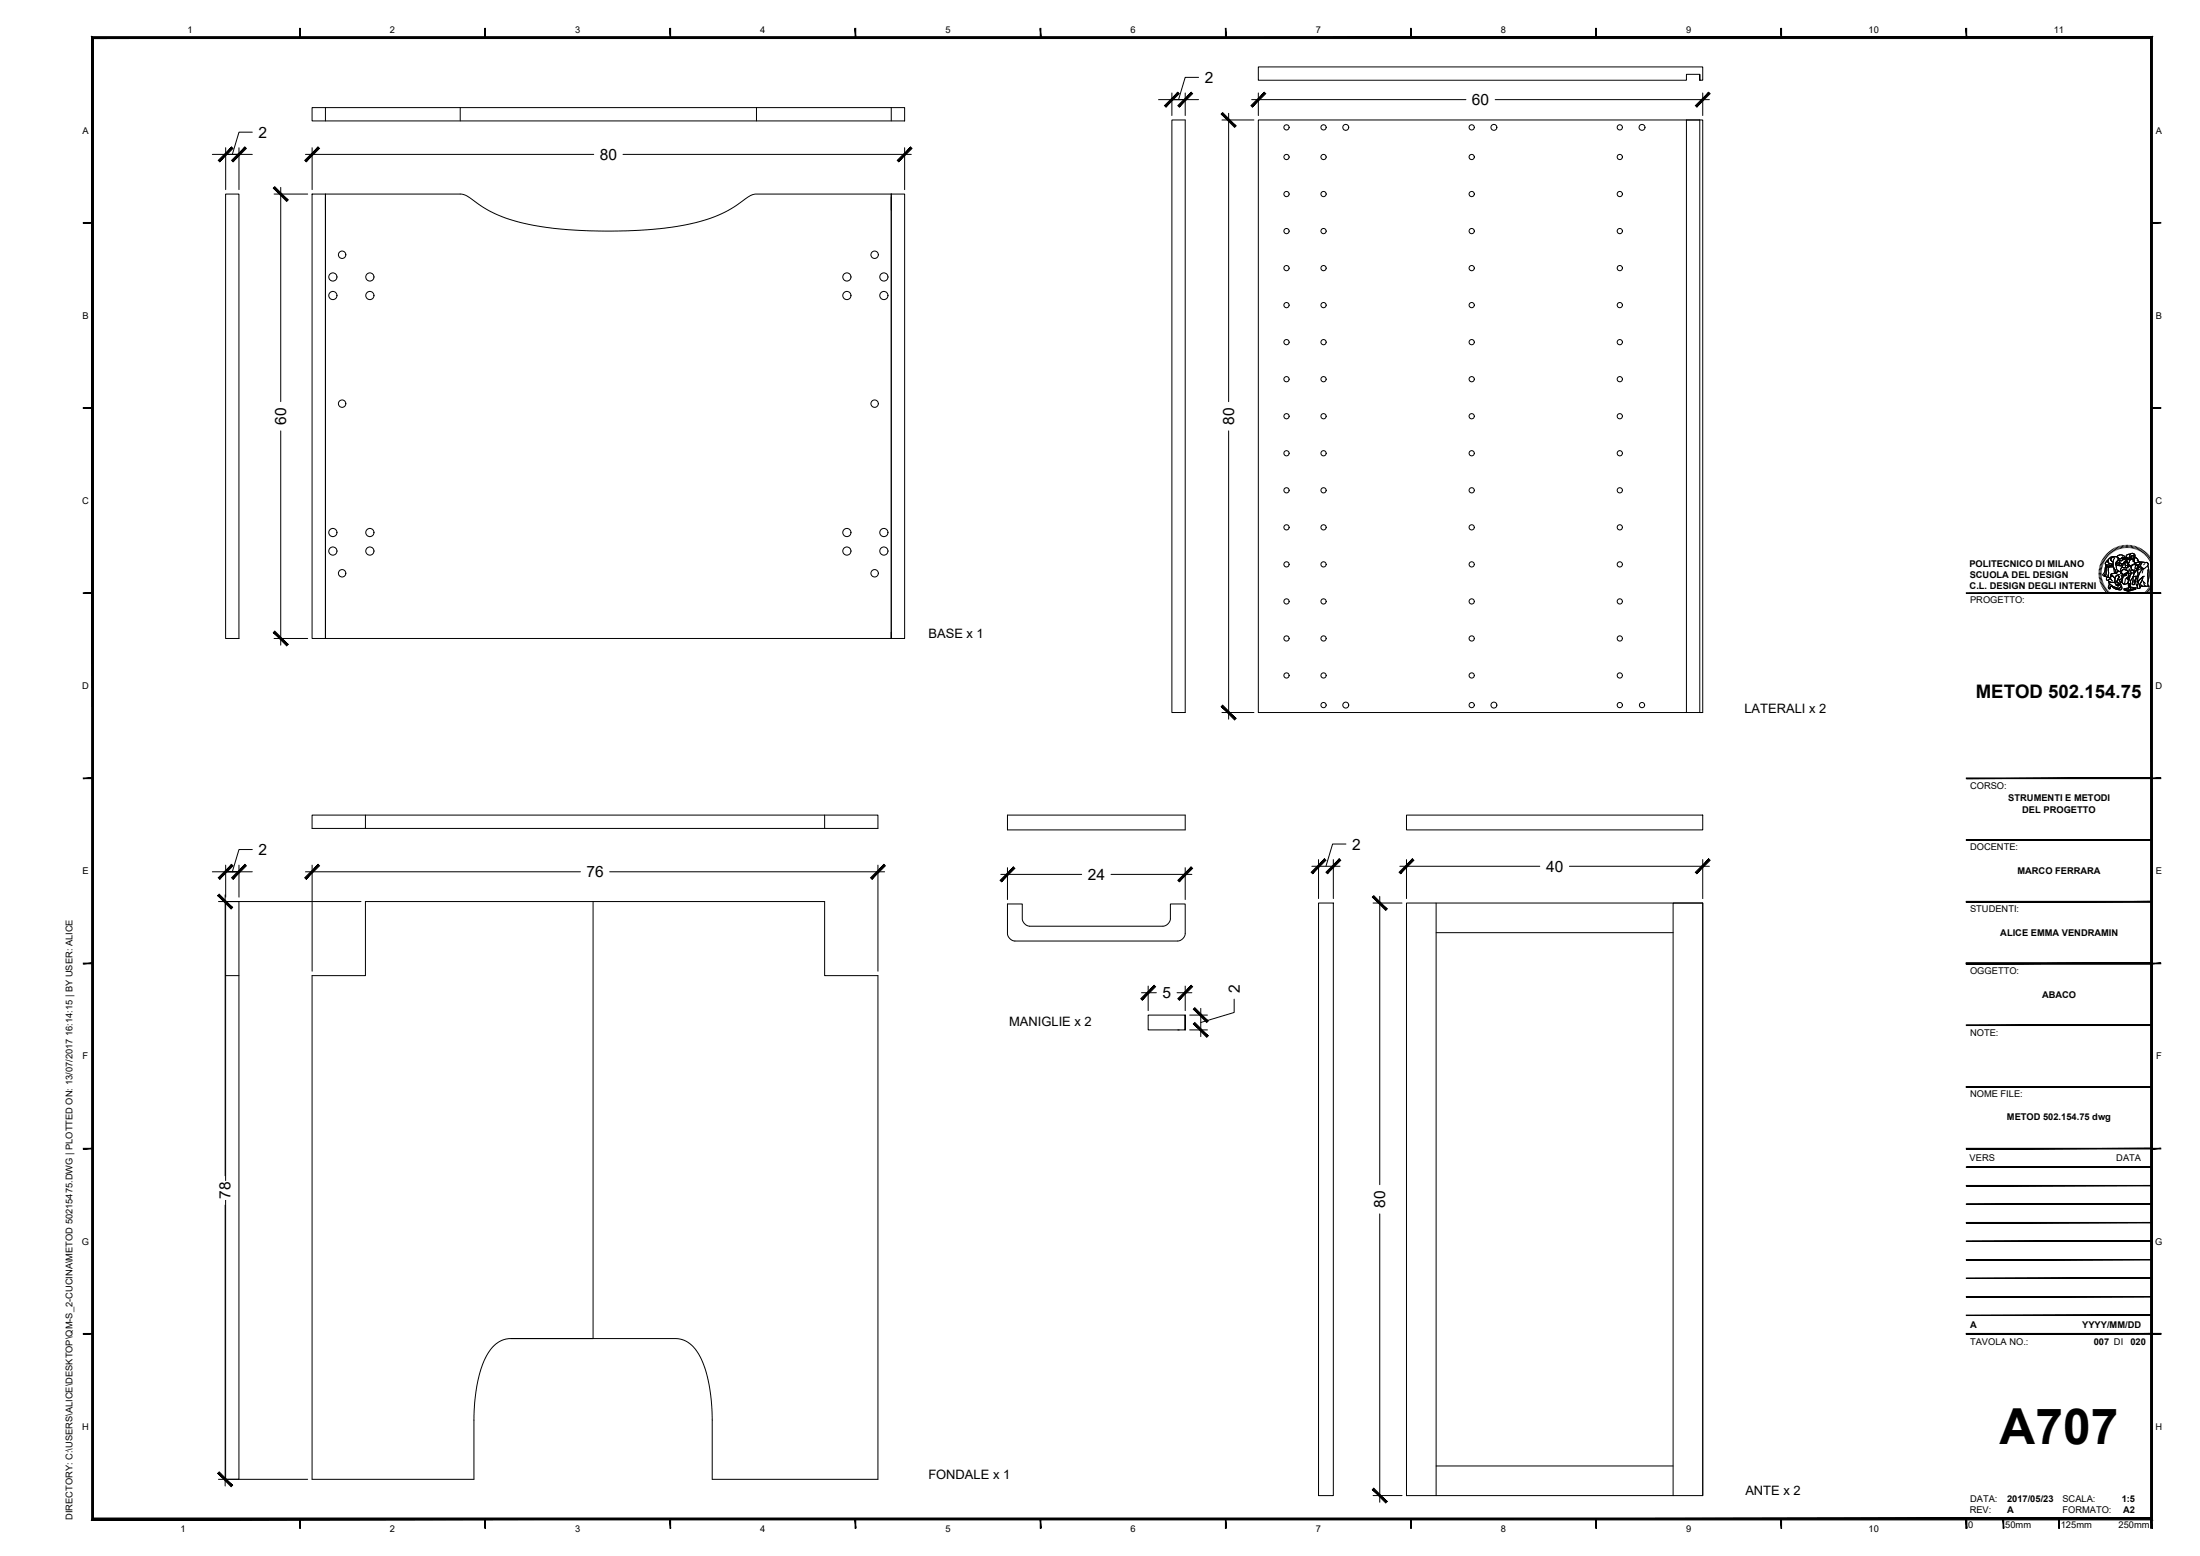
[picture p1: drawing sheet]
<svg xmlns="http://www.w3.org/2000/svg" width="594mm" height="420mm" viewBox="0 0 594 420" stroke-linecap="round" stroke-linejoin="round" font-family="sans-serif">
<!-- layer: A-FURN -->
<g fill="none" stroke="#000" stroke-width=".27">
<path d="M84.3 29.1h160v3.6h-160zM87.9 29.1v3.6M124.3 29.1v3.6M204.3 29.1v3.6M240.7 29.1v3.6M316.4 32.4h3.6v160h-3.6zM339.8 32.4h120v160h-120zM459 20.1v1.6h.8v-3.6h-120v3.6h115.6v-1.6h3.6v1.6M60.9 52.4h3.6v120h-3.6zM84.3 52.4h3.6v120h-3.6zM240.7 52.4h-36.4a9.9 9.9 0 0 0-5 2.7 42.2 42.2 0 0 1-19.4 6.4l-9.5 .8-9.3 .1-9.6-.5-7-1a36.7 36.7 0 0 1-18.4-8l-1.6-.5h-36.6v120h152.8v-1.7M240.7 52.4h3.6v120h-3.6z"/>
<path d="M240.7 52.4v120M455.4 192.4v-160h3.6v160h.8M84.3 220.1h152.8v3.6h-152.8zM98.7 220.1v3.6M222.7 220.1v3.6M272.1 220.1h47.9v4h-47.9zM379.8 220.1h80v4h-80zM60.9 243.4h3.6v156.1h-3.6zM98.7 243.4h124v20h14.4v136.1h-44.8l-.1-19.7a29.6 29.6 0 0 0-4.4-15.5 6.7 6.7 0 0 0-5.5-2.9l-44.5 .1a7.2 7.2 0 0 0-6.3 4.4 38.9 38.9 0 0 0-3.5 17.5v16.1h-43.7v-136.1h14.4zM160.2 243.4v118h-22.2M272.1 244.1h4v4.5l.8 1.1 1.1 .4h36.2l1.1-.5 .7-1.1v-4.4h4v8.3l-.7 1.2-1.2 .5h-44.2l-1.2-.6-.6-1.1zM356.1 243.8h4v160.1h-4z"/>
<path d="M379.8 243.8h80v160.1h-80zM387.8 243.8v160.1M387.8 251.8h64M60.9 263.4h3.6M310 274.1h10v4v-4v4h-10zM318 278.1h.4M387.8 395.9h64M451.8 403.9v-160.1h8v160.1"/>
<circle cx="347.4" cy="34.4" r=".7"/>
<circle cx="357.4" cy="34.4" r=".7"/>
<circle cx="363.4" cy="34.4" r=".8"/>
<circle cx="397.4" cy="34.4" r=".7"/>
<circle cx="403.4" cy="34.4" r=".8"/>
<circle cx="437.4" cy="34.4" r=".7"/>
<circle cx="443.4" cy="34.4" r=".8"/>
<circle cx="347.4" cy="52.4" r=".7"/>
<circle cx="347.4" cy="42.4" r=".7"/>
<circle cx="357.4" cy="52.4" r=".7"/>
<circle cx="357.4" cy="42.4" r=".7"/>
<circle cx="397.4" cy="52.4" r=".7"/>
<circle cx="397.4" cy="42.4" r=".7"/>
<circle cx="437.4" cy="52.4" r=".7"/>
<circle cx="437.4" cy="42.4" r=".7"/>
<circle cx="89.9" cy="74.8" r="1.11"/>
<circle cx="89.9" cy="79.8" r="1.11"/>
<circle cx="92.4" cy="68.8" r="1"/>
<circle cx="99.9" cy="79.8" r="1.11"/>
<circle cx="99.9" cy="74.8" r="1.11"/>
<circle cx="228.7" cy="79.8" r="1.11"/>
<circle cx="228.7" cy="74.8" r="1.11"/>
<circle cx="236.2" cy="68.8" r="1"/>
<circle cx="238.7" cy="79.8" r="1.11"/>
<circle cx="238.7" cy="74.8" r="1.11"/>
<circle cx="347.4" cy="72.4" r=".7"/>
<circle cx="347.4" cy="62.4" r=".7"/>
<circle cx="357.4" cy="72.4" r=".7"/>
<circle cx="357.4" cy="62.4" r=".7"/>
<circle cx="397.4" cy="72.4" r=".7"/>
<circle cx="397.4" cy="62.4" r=".7"/>
<circle cx="437.4" cy="62.4" r=".7"/>
<circle cx="437.4" cy="72.4" r=".7"/>
<circle cx="347.4" cy="92.4" r=".7"/>
<circle cx="347.4" cy="82.4" r=".7"/>
<circle cx="357.4" cy="82.4" r=".7"/>
<circle cx="357.4" cy="92.4" r=".7"/>
<circle cx="397.4" cy="92.4" r=".7"/>
<circle cx="397.4" cy="82.4" r=".7"/>
<circle cx="437.4" cy="82.4" r=".7"/>
<circle cx="437.4" cy="92.4" r=".7"/>
<circle cx="92.4" cy="109" r="1"/>
<circle cx="236.2" cy="109" r="1"/>
<circle cx="347.4" cy="112.4" r=".7"/>
<circle cx="347.4" cy="102.4" r=".7"/>
<circle cx="357.4" cy="112.4" r=".7"/>
<circle cx="357.4" cy="102.4" r=".7"/>
<circle cx="397.4" cy="102.4" r=".7"/>
<circle cx="397.4" cy="112.4" r=".7"/>
<circle cx="437.4" cy="112.4" r=".7"/>
<circle cx="437.4" cy="102.4" r=".7"/>
<circle cx="347.4" cy="122.4" r=".7"/>
<circle cx="347.4" cy="132.4" r=".7"/>
<circle cx="357.4" cy="132.4" r=".7"/>
<circle cx="357.4" cy="122.4" r=".7"/>
<circle cx="397.4" cy="132.4" r=".7"/>
<circle cx="397.4" cy="122.4" r=".7"/>
<circle cx="437.4" cy="132.4" r=".7"/>
<circle cx="437.4" cy="122.4" r=".7"/>
<circle cx="89.9" cy="143.8" r="1.11"/>
<circle cx="89.9" cy="148.8" r="1.11"/>
<circle cx="92.4" cy="154.8" r="1"/>
<circle cx="99.9" cy="148.8" r="1.11"/>
<circle cx="99.9" cy="143.8" r="1.11"/>
<circle cx="228.7" cy="143.8" r="1.11"/>
<circle cx="228.7" cy="148.8" r="1.11"/>
<circle cx="236.2" cy="154.8" r="1"/>
<circle cx="238.7" cy="143.8" r="1.11"/>
<circle cx="238.7" cy="148.8" r="1.11"/>
<circle cx="347.4" cy="142.4" r=".7"/>
<circle cx="347.4" cy="152.4" r=".7"/>
<circle cx="357.4" cy="152.4" r=".7"/>
<circle cx="357.4" cy="142.4" r=".7"/>
<circle cx="397.4" cy="152.4" r=".7"/>
<circle cx="397.4" cy="142.4" r=".7"/>
<circle cx="437.4" cy="152.4" r=".7"/>
<circle cx="437.4" cy="142.4" r=".7"/>
<circle cx="347.4" cy="162.4" r=".7"/>
<circle cx="347.4" cy="172.4" r=".7"/>
<circle cx="357.4" cy="162.4" r=".7"/>
<circle cx="357.4" cy="172.4" r=".7"/>
<circle cx="397.4" cy="172.4" r=".7"/>
<circle cx="397.4" cy="162.4" r=".7"/>
<circle cx="437.4" cy="162.4" r=".7"/>
<circle cx="437.4" cy="172.4" r=".7"/>
<circle cx="347.4" cy="182.4" r=".7"/>
<circle cx="357.4" cy="190.4" r=".7"/>
<circle cx="357.4" cy="182.4" r=".7"/>
<circle cx="363.4" cy="190.4" r=".8"/>
<circle cx="397.4" cy="190.4" r=".7"/>
<circle cx="397.4" cy="182.4" r=".7"/>
<circle cx="403.4" cy="190.4" r=".8"/>
<circle cx="437.4" cy="182.4" r=".7"/>
<circle cx="437.4" cy="190.4" r=".7"/>
<circle cx="443.4" cy="190.4" r=".7"/>
</g>
<!-- layer: G-ANNO-LOGO -->
<g fill="none" stroke="#000" stroke-width=".27">
<path d="M566.8 154.8h.6M566.8 154.5h.6M566.8 154.1l.7 .1M566.8 153.8l.7 .1M566.9 153.4l.7 .1M567 153.1l.6 .1M567.1 152.7l.6 .2M567.2 152.4l.6 .2M567.3 152l.6 .3M567.4 151.7l.6 .3M567.4 155.2h-.6M567.5 155.5h-.7"/>
<path d="M567.5 155.8l-.7 .1M567.5 156.1l-.6 .2M567.6 151.4l.6 .3M567.6 156.5l-.6 .1M567.7 156.8l-.7 .2M567.7 151.1l.6 .3M567.8 157.1l-.7 .2M567.9 157.4l-.6 .2M567.9 150.8l.6 .3M568 157.7l-.6 .3M568.1 150.5l.6 .4M568.2 158l-.6 .3"/>
<path d="M568.3 158.3l-.6 .3M568.3 150.2l.6 .4M568.5 158.6l-.6 .3M568.6 149.9l.5 .5M568.6 152.5l1.4 .3 .6-.4 .1 .6h-1.8l-.2-.2zM568.7 152.5v.4M568.7 158.8l-.6 .4M568.8 149.6l.5 .5M568.8 153l-.2 .5-.2 1.3-.3 .7 .4 .2M568.9 159.1l-.6 .4M569 151.4l.3-.2-.1 .5 .2 .4 1.1 .3-.5 .4-.5-.3-.7 .1-.3-.5zM569.1 149.4l.4 .5"/>
<path d="M569.1 159.3l-.6 .5M569.1 153l.4 .1-.2 .4v2.3l-.3 .1-.5-.3 .2-.6 .1-1.4zM569.1 153l-.3 .5-.1 1.5-.2 .7 .7 .2M569.3 151.2l-.8 .8 .2 .5 1.3 .3 .6-.4M569.3 159.6l-.5 .4M569.3 149.1l.5 .6M569.3 156.6l.1 .3 .5 .3 1.2-.1M569.4 151l.6-.6 1.3-.1-.9 .2-.4 .5 .1 .4 .5 .3-.1 .7-1.1-.4-.2-.3zM569.5 157v.5l.7 .7 2 .8M569.5 157l.6 .3 1-.2 .1 .5 .3 .3v.2l.2-.2 .3 .4-.2-.6 .3 .5-.1-.5 .4 .1-.8-.6 .3-.8 .4 .2 .5 1.6-.4 .6h-.7l-1.6-.8-.6-.5zM569.5 159.8l-.5 .5M569.5 153.1l1.2-.1 .6 1.2-.1 .5-1.2 .4 .2 .5-.4 .5-.4-.2-.1-.4v-2z"/>
<path d="M569.5 153.1l-.2 .5v2.2M569.6 148.9l.4 .5M569.6 157.6l.8 .7 1.4 .5 .7-.1 .3-.5 .2 .8-.4 .3-1.1-.2-1.4-.8-.4 .3 .1 .4h-.3l-.2-.5zM569.6 157.6l-.3 .9 .2 .5 .4-.2-.2-.2 .4-.3 1.3 .8 1.2 .2 .4-.3-.2-.8M569.8 156.1l-.8-.2-.2 .2v.5l.3 .1 .6-.3h.3l.5 .5M569.9 148.7l.4 .5M570 155.8l.4-.3 .8 .6-.1 1.1h-1.1l-.6-.3-.1-.3 .7-.2-.2-.3zM570 155.1l1.2-.4 .3 .1 .2-.4 .5-.1 .7 .3 .4 1.1-.2 .4-1 .5-.2-.2 .4-.5-.2-.4-.5-.2-.5 .8-.7-.6h-.4zM570.2 148.5l.3 .6M570.2 150.6l1.2-.3 .6 .5v.4l-.8 1.1 .5 1.6 .5 .4-.5 .1-.2 .4-.3-.2 .1-.4-.6-1.2-.1-1.3-.6-.5zM570.4 155.4l.7 .7M570.4 155.5l-.5 .4 .1 .5"/>
<path d="M570.5 148.3l.3 .6M570.7 153h-2.1l-.3 1.5-.5 .7 .3 .3M570.8 148.1l.3 .6M570.8 153.4l.2 1.4M571 150.6l-.3 .8-.1 1.1 .7 1.7-.1 .4 .3 .2 .2-.4 .5-.1-.6-.4-.4-1.6 .8-1.2-.2-.7h-1.5l-1 .6-.1 .8 .2 .2 1.1 .4M571.1 148l.3 .6M571.2 154.7l-1.2 .3v.5l.2 .1M571.3 150.3l-.8 .2-.5 .4 .1 .5 .5 .2M571.4 147.8l.3 .6M571.5 155.5l.2-.2 .6 .5-.7 1.3 .8 .7-.4-.1 .1 .5-.3-.5 .2 .6-.3-.4-.2 .2v-.2l-.4-.5v-1.2zM571.5 155.4h.3l.5 .4-.7 1.3 .8 .7-.4-.1 .1 .5-.3-.5 .2 .6-.3-.4-.2 .2v-.2l-.4-.6v-1.1zM571.5 151.7l1-.4-.1 .5-1.1 .5z"/>
<path d="M571.5 152.2l.8-.3 .3 .2-.4 .2 .2 .4-.7-.1zM571.6 152.2l.1 .4 .7 .1M571.7 150.4l.7-.6 1 .2 .3 .4-.1 .3-.5-.3-.4 .4-.7-.1M571.8 147.7l.2 .6M571.8 150.1l.5-.3h.6l.6 .3 .3 .4-.3 .2-.4-.3v.2l-.7 .3-.7-.5zM572 150.7l.7 .2 .5-.5 .3 .2-.2 .6-.4 .2-.5-.2-.5 .2zM572.1 147.6l.2 .6M572.2 154.3l.6 .2 .4 .7 .1 .7-.4 .3M572.3 156.6l.5 1.6-.3 .6h-.7M572.3 152.2h.8l-.2 .1v.4l-.3 .1-.4-.2zM572.3 151.9l.3 .2M572.4 151.6v.2l-1.1 .5"/>
<path d="M572.4 155.1l-.8 .2M572.4 147.5l.2 .6M572.5 151.3l-.4 .5M572.6 154.8l.7 .5M572.7 152.1l-.4 .1-.1 .4 .6 .2 .1-.5 .2-.1-.6 .1M572.7 155.3l.3 .5-.1 .4-.6 .4-.4-.2M572.8 154.5v-.3l.6-.4 1 .2 .2 .7h-.3l-1.1 .4 .6 .4 .4-.2 .2-.5 .3-.2-.3-.5-1.1-.3-.5 .7-.2-.1 .2-1.1 .3-.2 .2 .2h1.1l.5-.4v-.3l.6 .2 .1 1-.3 .4 .2 .7-.3 .5-.4 .1-.2 .6h-.4l.3 .3 .3-.1-.1 .4 .2-.2-.2 1.1-1.1 .2-.8-.7 .3-.6 .2-1.1M572.8 147.4l.1 .6M572.8 154.2l.6-.4h.6l.4 .3 .3 .5-1.6 .6zM572.8 157.1l.8 .7M573 151.2v.1M573.1 150.8l.2 .1"/>
<path d="M573.1 153.1l-.4 .5-.1 .8M573.1 156.5v.9M573.1 147.3l.1 .7M573.1 150.9h.1M573.2 155.1l1.2-.3-.2 .5-.4 .2zM573.2 155.9l-.3 1-.4 .4M573.5 151l.4-.2 .4 .2v-.2l.2 .4-.4 .1zM573.5 151.9l.2-.2h.7l.5 .8v.4h-.4l.1-.8-.6-.4-.3 .3 .2 1.3h-.6l-.3-.3zM573.5 147.3l.1 .6M573.5 150.7l-.2 .5-.4 .2-.5-.2-.5 .2M573.6 159l2-.4 1.1 .2-2 .6zM573.6 159l1.1 .4v.3l-1.1-.4z"/>
<path d="M573.8 151.8l.4-.1 .4 .4v.9l-.2 .3h-.5zM573.8 147.2l.1 .7M573.9 150.8l.2-.3h.3l.4 .4-.3 .3M573.9 155.3h.1M573.9 156.2l-.3 1.6 1-.2M573.9 150.6l.5-.1 .4 .5-.3 .2-.2-.4h-.4zM574 154.9l.1 .1M574 155.2l.1 .1M574.1 155h-.1M574.1 152h.1M574.2 152l-.2 .1M574.2 147.2v.7"/>
<path d="M574.3 151l-.3-.2-.5 .2 .6 .3 .4-.1-.2-.4v.2M574.3 156l.3 .1 .2-.6 .4-.1-.4 1.3v-.4l-.3 .1zM574.3 153.3v.7M574.4 154.8l-.2 .5-.4 .2-.4-.3M574.4 151.8l.2 .3-.1 .1M574.5 152l-.3-.3-.4 .2 .2 1-.2 .4h-.4l-.3-.3 .3-1.1 .3-.2 .5-.1 .4 .3 .3 1-.2 .1-.2-.3M574.5 147.2v.7M574.6 152.3l-.2 .1M574.6 152.1l.1 .6-.8-.1M574.6 153l-.2 .3h-.5M574.7 159.4l2-.6v.3l-2 .6zM574.7 159.4v.3"/>
<path d="M574.7 151l.2-.1 .1 .5-.2 .8M574.8 155.6h.1M574.8 156.2l-.1 .5 .2-.2M574.8 150.6l.1 .4M574.9 152.6l-.2-.5 .3-.4v-.6l-.3-.1v-.2l-.5-.4-.1-.2 .4-.5 .6-.1 .2 .1-.3 .7 .1 .8h.2v-.5l.3 .3 .5-.1-.1 .6 .2-.1 .4 .7-1.1 .7M574.9 147.2v.7M575 155.9l-.2 .3v-.3M575 153.6l-.2 1.4M575 152.8l.4 .2M575 157.7l.2-.1 .2 1-.3-.5-.4 .7zM575.1 154.8l-.4 .3v.5M575.2 155.4l-.4 .2-.2 .5h-.4l.3 .3 .3-.1"/>
<path d="M575.2 153.7l-.4 .8M575.3 147.2l-.1 .7M575.3 149.7l.7-.3 .5 .5v.8l-.4 .9v-.7l.3-.4-.3-.6-.6 .2-.2 1.1h-.2l-.1-.8zM575.3 149.7l.6-.3 .5 .2 .1 .3v.8l-.4 .9v-.7l.3-.5-.3-.5-.6 .2-.2 1.1h-.2l-.1-.8zM575.3 149.7l-.9 .1-.2 .6M575.4 150.7l.2 .3 .5-.1M575.5 152.8l1-.4 .9 .2 .2 .4-.2 .5-.7 .7-.5 .1-.7-.8zM575.5 150.4l.3 .1M575.5 150.1l.6-.2 .3 .6-.3 .4h-.6l-.2-.2zM575.5 154.8l.9-.2-.4 1.3-.7 .9v.8l-.3 .1-.2 .5-.2-1zM575.5 154.8l-.9 2.5 .2 .9 .4-.6 .2 1.4-.3-.9-.4 1 .1-.9M575.6 150.9h.1"/>
<path d="M575.6 153.8l-.3 .5 .2 .5 .9-.2 .5-.6M575.6 147.3l-.1 .7M575.6 150.5h.1M575.7 150.8h.1M576 147.4l-.2 .6M576 150.6l.2 .1M576 155.7l.8-.1-.1 .7-.4 .7 .2 .7-.3 .2-.5-.2zM576 150.6v.1M576.2 151.4l.4 .7M576.3 153.9h.1M576.3 147.4l-.2 .7M576.3 152.3l1-.5 .9-.1-.7 1z"/>
<path d="M576.4 154.6l-.5 1.3-.6 .9-.1 .9M576.5 153.8l-.3 .1M576.5 150.4l.6 .5 .6 .8-1.1 .4-.2-.2-.2-.5zM576.5 150.4l.6 .4 .3 .6M576.5 154.1l-.1 .1M576.7 147.5l-.2 .7M576.7 158.8v.3l-2 .6-1.1-.4v-.3l1.1 .4 2-.6a5.9 5.9 0 0 0-3.1 .2M576.8 155.7l-.5 1.3 .2 .7-.3 .2-.5-.2 .3-1.9M577 153.8h.3l-.1 1.8-1.2 .1 .4-1.1zM577 147.7l-.2 .6M577.1 153.5l-.1 .4M577.1 152.5l.3 .1 .2 .3"/>
<path d="M577.1 151.3l.5 .4M577.2 155.6l-1.2 .1M577.2 157l-.1 .2 .3 .2M577.3 147.8l-.2 .6M577.3 153.8v1.6l-.6 1.5 .2 1 .3 .3M577.5 156.7l1.1-1-.1 .9-.7 1.3 .2 .7-.3 .3-.6-.2zM577.5 152.7l.4-.6 .4-.4 1.4 .2 .4 .4-.3 .6-1 .7-.6-.1-.6-.6M577.6 152.9l-1 1.3h-.4l-.6-.4-.1-.8 .5-.4 .6-.1 .2 .2-.3 .4 .1 .5 .6-.4-.1-.7-1.1-.1-.5 .4v.5M577.6 154.5v.5M577.7 147.9l-.3 .6M578 148.1l-.3 .6M578 153.7l-.8 .1"/>
<path d="M578.1 157.9l.6 .4M578.3 148.3l-.4 .5M578.3 151.7l-1 .1-1 .5M578.5 156.7l.8 .9M578.5 151.9l1.1-.1 .5 .4-.1 .6 .3 1.3v1.7l-.3 1.7 .2 .8-2.4-.1 .8-2.5-1.5 1.4 .7-2.4 .7-1.1h.5l-.6-.3-.3-.4v-.5zM578.5 153.7l-.9 1.5-.5 1.9 1.5-1.4 .5-.1M578.6 151.8l-.5 .6-.1 .5 .3 .4 .7 .2M578.6 148.4l-.4 .6M578.6 155.7l-.2 .9-.6 1.3 .2 .7-.4 .3-.5-.2 .4-2M578.7 153.7l-.2 1M578.9 157.1l.1 .8 .5 .4M578.9 148.6l-.4 .6"/>
<path d="M579.1 152.2l-.2 .3M579.2 148.9l-.5 .5M579.2 159.9l.5 .5M579.4 159.7l.5 .5M579.4 149.1l-.4 .5M579.7 159.5l.5 .4M579.7 149.3l-.5 .5M579.9 159.2l.5 .4M579.9 153.9l.1 3.3M580 149.6l-.5 .5M580 152.7l.3 2-.3 2.6 .2 1-2.4-.1M580.1 159l.5 .4"/>
<path d="M580.2 149.8l-.5 .5M580.2 158.7l.6 .4M580.4 158.4l.6 .4M580.4 150.1l-.5 .4M580.6 158.1l.6 .4M580.6 150.4l-.5 .4M580.7 157.8l.6 .3M580.8 150.7l-.5 .4M580.9 157.5l.6 .3M581 157.3l.6 .2M581 151l-.6 .3M581.1 156.9l.6 .2"/>
<path d="M581.2 156.6l.6 .2M581.2 151.3l-.6 .3M581.2 156.3l.7 .1M581.3 156l.7 .1M581.3 155.7h.7M581.4 151.6l-.7 .3M581.4 155.3l.7 .1M581.4 155.1h.7M581.5 152l-.6 .2M581.6 152.3l-.6 .2M581.7 152.6l-.6 .2M581.8 153l-.6 .1"/>
<path d="M581.9 153.3l-.6 .2M582 153.7l-.7 .1M582 154l-.7 .1M582.1 154.4h-.7M582.1 154.7l-.7 .1M569.7 160l-.4 .5M570 160.3l-.5 .5M570.2 160.5l-.4 .5M570.5 160.6l-.4 .6M570.8 160.8l-.4 .6M571.1 161l-.4 .6M571.3 161.1l-.3 .6"/>
<path d="M571.6 161.3l-.2 .6M571.9 161.4l-.2 .6M572.2 161.5l-.2 .6M572.6 161.6l-.2 .6M572.9 161.7l-.2 .6M573.2 161.7l-.1 .7M573.5 161.8l-.1 .7M573.8 161.8v.7M574.2 161.8l-.1 .7M574.5 161.8v.7M574.8 161.8l.1 .7M575.1 161.8l.1 .7"/>
<path d="M575.5 161.8l.1 .6M575.8 161.7l.1 .7M576.1 161.6l.2 .7M576.4 161.5l.2 .7M576.7 161.5l.2 .6M577 161.3l.3 .7M577.3 161.2l.3 .6M577.6 161.1l.3 .6M577.9 160.9l.3 .6M578.2 160.7l.3 .6M578.4 160.6l.4 .5M578.7 160.4l.4 .5"/>
<path d="M579 160.2l.4 .5"/>
</g>
<!-- layer: G-ANNO-TTLB -->
<g fill="#fff" stroke="#fff" stroke-width=".27">
<path d="M556 160.2l30.7 4.3-5.7-4.3zM556 160.2l30.7 4.3h-30.7z"/>
<path d="M581 145.6h5.7l-5.7 14.6zM586.7 145.6l-5.7 14.6 5.7 4.3z"/>
</g>
<path d="M556 160.2h25v-14.6h5.7v18.9h-30.7z" fill="none" stroke="#fff" stroke-width=".27"/>
<g fill="#000" stroke="#000" stroke-width=".27">
<path d="M80.9 7.7l.2 2.5v-2.5zM80.9 7.7l.2 2.5h-.2z"/>
<path d="M130.9 7.7l.2 2.5v-2.5zM130.9 7.7l.2 2.5h-.2z"/>
<path d="M180.9 7.7l.2 2.5v-2.5zM180.9 7.7l.2 2.5h-.2z"/>
<path d="M230.9 7.7l.2 2.5v-2.5zM230.9 7.7l.2 2.5h-.2z"/>
<path d="M280.9 7.7l.2 2.5v-2.5zM280.9 7.7l.2 2.5h-.2z"/>
<path d="M330.9 7.7l.2 2.5v-2.5zM330.9 7.7l.2 2.5h-.2z"/>
<path d="M380.9 7.7l.2 2.5v-2.5zM380.9 7.7l.2 2.5h-.2z"/>
<path d="M430.9 7.7l.2 2.5v-2.5zM430.9 7.7l.2 2.5h-.2z"/>
<path d="M480.9 7.7l.2 2.5v-2.5zM480.9 7.7l.2 2.5h-.2z"/>
<path d="M530.9 7.7l.2 2.5v-2.5zM530.9 7.7l.2 2.5h-.2z"/>
<path d="M25.2 10.4h555.5l.5-.5zM24.8 9.9h556.4l-556 .5zM24.8 9.9l.4 400v-399.5zM24.8 9.9l.4 400-.4 .5zM25.2 409.9l-.4 .5 555.9-.5zM24.8 410.4l555.9-.5 .5 .5zM580.7 10.4v399.5l.5 .5zM580.7 10.4l.5-.5v400.5z"/>
<path d="M22.5 60.3h2.5v-.2zM22.5 60.1h2.5l-2.5 .2z"/>
<path d="M581 60.3h2.5v-.2zM581 60.1h2.5l-2.5 .2z"/>
<path d="M22.5 110.3h2.5v-.2zM22.5 110.1h2.5l-2.5 .2z"/>
<path d="M581 110.3h2.5v-.2zM581 110.1h2.5l-2.5 .2z"/>
<path d="M22.5 160.3h2.5v-.2zM22.5 160.1h2.5l-2.5 .2z"/>
<path d="M531 160.3h50v-.2zM531 160.1h50l-50 .2z"/>
<path d="M581 160.3h2.5v-.2zM581 160.1h2.5l-2.5 .2z"/>
<path d="M22.5 210.3h2.5v-.2zM22.5 210.1h2.5l-2.5 .2z"/>
<path d="M531 210.3h50v-.2zM531 210.1h50l-50 .2z"/>
<path d="M581 210.3h2.5v-.2zM581 210.1h2.5l-2.5 .2z"/>
<path d="M531 226.9h50v-.2zM531 226.7h50l-50 .2z"/>
<path d="M531 243.4v.2l50-.2zM531 243.6l50-.2v.2z"/>
<path d="M531 243.6h50v-.2zM531 243.4h50l-50 .2z"/>
<path d="M22.5 260.2h2.5v-.1zM22.5 260.1h2.5l-2.5 .1z"/>
<path d="M531 260.1v.1l50-.1zM531 260.2l50-.1v.1z"/>
<path d="M531 260.1v.1l50-.1zM531 260.2l50-.1v.1z"/>
<path d="M531 276.7v.2l50-.2zM531 276.9l50-.2v.2z"/>
<path d="M531 260.1v.1l50-.1zM531 260.2l50-.1v.1z"/>
<path d="M531 260.1v.1l50-.1zM531 260.2l50-.1v.1z"/>
<path d="M581 260.2h2.5v-.1zM581 260.1h2.5l-2.5 .1z"/>
<path d="M531 293.4v.2l50-.2zM531 293.6l50-.2v.2z"/>
<path d="M531 293.4v.2l50-.2zM531 293.6l50-.2v.2z"/>
<path d="M22.5 310.3h2.5v-.2zM22.5 310.1h2.5l-2.5 .2z"/>
<path d="M531 315.1h50zM531 315.2l50-.1z"/>
<path d="M531 310.1v.2l50-.2zM531 310.3l50-.2v.2z"/>
<path d="M581 310.3h2.5v-.2zM581 310.1h2.5l-2.5 .2z"/>
<path d="M531 335.1h50zM531 335.2l50-.1z"/>
<path d="M531 330.1h50zM531 330.2l50-.1z"/>
<path d="M531 325.1h50zM531 325.2l50-.1z"/>
<path d="M531 320.1h50zM531 320.2l50-.1z"/>
<path d="M531 355.1h50zM531 355.2l50-.1z"/>
<path d="M531 350.1h50zM531 350.2l50-.1z"/>
<path d="M531 345.1h50zM531 345.2l50-.1z"/>
<path d="M531 340.1h50zM531 340.2l50-.1z"/>
<path d="M22.5 360.2h2.5v-.1zM22.5 360.1h2.5l-2.5 .1z"/>
<path d="M531 360.1v.1l50-.1zM531 360.2l50-.1v.1z"/>
<path d="M531 360.1v.1l50-.1zM531 360.2l50-.1v.1z"/>
<path d="M581 360.2h2.5v-.1zM581 360.1h2.5l-2.5 .1z"/>
<path d="M581 360.2h2.5v-.1zM581 360.1h2.5l-2.5 .1z"/>
<path d="M581 360.2h2.5v-.1zM581 360.1h2.5l-2.5 .1z"/>
<path d="M80.9 410.2l.2 2.5v-2.5zM80.9 410.2l.2 2.5h-.2z"/>
<path d="M130.9 410.2l.2 2.5v-2.5zM130.9 410.2l.2 2.5h-.2z"/>
<path d="M180.9 410.2l.2 2.5v-2.5zM180.9 410.2l.2 2.5h-.2z"/>
<path d="M230.9 410.2l.2 2.5v-2.5zM230.9 410.2l.2 2.5h-.2z"/>
<path d="M280.9 410.2l.2 2.5v-2.5zM280.9 410.2l.2 2.5h-.2z"/>
<path d="M330.9 410.2l.2 2.5v-2.5zM330.9 410.2l.2 2.5h-.2z"/>
<path d="M380.9 410.2l.2 2.5v-2.5zM380.9 410.2l.2 2.5h-.2z"/>
<path d="M430.9 410.2l.2 2.5v-2.5zM430.9 410.2l.2 2.5h-.2z"/>
<path d="M480.9 410.2l.2 2.5v-2.5zM480.9 410.2l.2 2.5h-.2z"/>
<path d="M530.9 410.2v2.5h.2zM530.9 410.2h.2v2.5z"/>
<path d="M530.9 410.2l.2 2.5v-2.5zM530.9 410.2l.2 2.5h-.2z"/>
<path d="M540.9 410.2l.2 2.5v-2.5zM540.9 410.2l.2 2.5h-.2z"/>
<path d="M555.9 410.2l.2 2.5v-2.5zM555.9 410.2l.2 2.5h-.2z"/>
<path d="M580.7 410.2l.5 2.5v-2.5zM580.7 410.2l.5 2.5h-.5z"/>
</g>
<!-- layer: G-ANNO-DIM -->
<g fill="none" stroke="#000" stroke-width=".27">
<path d="M60.9 39.9v11.3M64.5 39.9v11.3M68.1 35.7h-3.6l-1.8 6M84.3 39.9v11.3M244.3 39.9v11.3M312.9 26.9h3.5M316.4 25.1v6.1M320 26.9h-3.6h3.6M320 26.9h3.6M320 25.1v6.1M323.7 20.9h-3.7l-1.8 6M330 32.4h8.6"/>
<path d="M331.8 30.6v77.9M338 26.9h57.8M339.8 25.1v6.1M403.8 26.9h57.8M459.8 25.1v6.1M57.3 41.7h3.6M64.5 41.7h-3.6h3.6M64.5 41.7h3.6M74 52.4h9.1M75.8 50.6v57.9M82.5 41.7h77.8M168.2 41.7h77.9"/>
<path d="M75.8 116.4v57.8M331.8 116.3v77.9M74 172.4h9.1M330 192.4h8.6M57.3 235.4h3.6M60.9 233.6v8.6M64.5 235.4h-3.6h3.6M64.5 235.4h3.6M64.5 233.6v8.6M68.1 229.4h-3.6l-1.8 6M82.5 235.4h74.2M84.3 233.6v28.6"/>
<path d="M164.6 235.4h74.3M237.1 233.6v28.6M270.3 236.1h21.8M272.1 234.3v8.6M300 236.1h21.8M320 234.3v8.6M354.3 233.9h7.6M356.1 232.1v10.5M360.1 232.1v10.5M363.4 227.9h-3.5l-1.8 6M378 233.9h37.8M379.8 232.1v10.5"/>
<path d="M423.8 233.9h37.8M459.8 232.1v10.5M59 243.4h38.5M60.8 241.6v75.9M370.8 243.8h7.8M372.6 242v77.9M308.2 268.1h4.1M310 266.3v6.6M317.8 268.1h4M320 266.3v6.6M321.3 274.1h4.7M321.3 278.1h4.7"/>
<path d="M324.2 272.3v7.6M333.3 269.8v3.6l-9.1 2.7M60.8 325.4v75.8M372.6 327.8v77.8M59 399.5h24.1M370.8 403.8h7.8"/>
</g>
<!-- layer: 0 -->
<g fill="#000" stroke="#000" stroke-width=".27">
<path d="M318.1 24.9l-3.6 3.6 .3 .4zM318.1 24.9l.3 .4-3.6 3.6z"/>
<path d="M321.7 24.9l-3.3 4 3.6-3.6zM321.7 24.9l-3.3 4-.3-.4z"/>
<path d="M329.8 30.8l3.6 3.6 .4-.4zM329.8 30.8l.4-.4 3.6 3.6z"/>
<path d="M341.4 24.9l-3.2 4 3.6-3.6zM341.4 24.9l-3.2 4-.4-.4z"/>
<path d="M461.4 24.9l-3.6 3.6 .4 .4zM461.4 24.9l.4 .4-3.6 3.6z"/>
<path d="M62.5 39.7l-3.6 3.6 .4 .4zM62.5 39.7l.4 .4-3.6 3.6z"/>
<path d="M66.1 39.7l-3.2 4 3.6-3.6zM66.1 39.7l-3.2 4-.4-.4z"/>
<path d="M73.8 50.8l3.6 3.6 .4-.4zM73.8 50.8l.4-.4 3.6 3.6z"/>
<path d="M85.9 39.7l-3.2 4 3.6-3.6zM85.9 39.7l-3.2 4-.4-.4z"/>
<path d="M242.3 43.3l.4 .4 3.2-4zM245.9 39.7l.4 .4-3.6 3.6z"/>
<path d="M73.8 170.8l4 3.2-3.6-3.6zM73.8 170.8l4 3.2-.4 .4z"/>
<path d="M329.8 190.8l4 3.2-3.6-3.6zM329.8 190.8l4 3.2-.4 .4z"/>
<path d="M58.9 237l.4 .4 3.2-4zM62.5 233.4l.4 .4-3.6 3.6z"/>
<path d="M66.1 233.4l-3.2 4 3.6-3.6zM66.1 233.4l-3.2 4-.4-.4z"/>
<path d="M85.9 233.4l-3.2 4 3.6-3.6zM85.9 233.4l-3.2 4-.4-.4z"/>
<path d="M235.1 237l.4 .4 3.2-4zM238.7 233.4l.4 .4-3.6 3.6z"/>
<path d="M273.7 234.1l-3.3 4 3.6-3.6zM273.7 234.1l-3.3 4-.3-.4z"/>
<path d="M321.7 234.1l-3.6 3.6 .3 .4zM321.7 234.1l.3 .4-3.6 3.6z"/>
<path d="M357.7 231.9l-3.3 4 3.6-3.6zM357.7 231.9l-3.3 4-.3-.4z"/>
<path d="M361.7 231.9l-3.6 3.6 .3 .4zM361.7 231.9l.3 .4-3.6 3.6z"/>
<path d="M381.4 231.9l-3.2 4 3.6-3.6zM381.4 231.9l-3.2 4-.4-.4z"/>
<path d="M461.4 231.9l-3.6 3.6 .4 .4zM461.4 231.9l.4 .4-3.6 3.6z"/>
<path d="M58.8 241.8l3.6 3.6 .4-.3zM58.8 241.8l.4-.3 3.6 3.6z"/>
<path d="M370.6 242.2l3.6 3.6 .4-.3zM370.6 242.2l.4-.3 3.6 3.6z"/>
<path d="M311.7 266.1l-3.3 3.9 3.6-3.6zM311.7 266.1l-3.3 3.9-.3-.3z"/>
<path d="M318.1 269.7l.3 .3 3.3-3.9zM321.7 266.1l.3 .3-3.6 3.6z"/>
<path d="M322.6 276.1l-.3 .4 3.9 3.2zM322.3 276.5l3.9 3.2-.3 .4z"/>
<path d="M322.3 272.5l3.6 3.6 .3-.4zM322.6 272.1l3.6 3.6-3.9-3.2z"/>
<path d="M59.2 397.5l-.4 .3 4 3.3zM58.8 397.8l4 3.3-.4 .3z"/>
<path d="M371 401.9l-.4 .3 4 3.3zM370.6 402.2l4 3.3-.4 .3z"/>
</g>
<!-- layer: G-ANNO-DIM -->
<g fill="#fff" stroke="#fff" stroke-width=".27">
<path d="M161.8 39.9v3.6l4.9-3.6zM161.8 43.5l4.9-3.6v3.6z"/>
<path d="M74 110v4.9h3.6zM74 110h3.6v4.9z"/>
<path d="M158.2 233.6v3.6l4.9-3.6zM158.2 237.2l4.9-3.6v3.6z"/>
<path d="M59 319v4.9h3.6zM59 319h3.6v4.9z"/>
<path d="M397.3 25.1v3.6l4.9-3.6zM397.3 28.7l4.9-3.6v3.6z"/>
<path d="M329.9 110v4.8h3.7zM329.9 110h3.7v4.8z"/>
<path d="M417.3 232.1v3.6l5-3.6zM417.3 235.7l5-3.6v3.6z"/>
<path d="M69.6 33.9v3.6l2.6-3.6zM72.2 33.9v3.6h-2.6z"/>
<path d="M325.1 19.1v3.6l2.6-3.6zM327.7 19.1v3.6h-2.6z"/>
<path d="M370.8 321.4v4.9h3.6zM370.8 321.4h3.6v4.9z"/>
<path d="M365 226.1v3.6l2.5-3.6zM367.5 226.1v3.6h-2.5z"/>
<path d="M69.6 227.6v3.6l2.6-3.6zM72.2 227.6v3.6h-2.6z"/>
<path d="M293.6 234.3v3.6l4.9-3.6zM293.6 237.9l4.9-3.6v3.6z"/>
<path d="M331.5 265.7v2.6h3.6zM331.5 265.7h3.6v2.6z"/>
<path d="M313.7 266.2v3.7l2.6-3.7zM316.3 266.2v3.7h-2.6z"/>
</g>
<text font-size="13.4" x="540" y="390">A707</text>
<text font-size="5" x="533.5" y="188.4">METOD 502.154.75</text>
<g font-size="4.2">
<text x="325.3" y="22.4">2</text>
<text x="397.5" y="28.4">60</text>
<text x="69.8" y="37.2">2</text>
<text x="162" y="43.2">80</text>
<text x="77.3" y="114.7" transform="rotate(-90 77.3 114.7)">60</text>
<text x="333.2" y="114.7" transform="rotate(-90 333.2 114.7)">80</text>
<text x="69.8" y="230.9">2</text>
<text x="365.1" y="229.4">2</text>
<text x="158.3" y="236.9">76</text>
<text x="293.8" y="237.6">24</text>
<text x="417.5" y="235.4">40</text>
<text x="313.9" y="269.5">5</text>
<text x="334.8" y="268.1" transform="rotate(-90 334.8 268.1)">2</text>
<text x="62.3" y="323.8" transform="rotate(-90 62.3 323.8)">78</text>
<text x="374.1" y="326.2" transform="rotate(-90 374.1 326.2)">80</text>
</g>
<g font-size="3.5">
<text x="250.7" y="172.4">BASE x 1</text>
<text x="471.1" y="192.4">LATERALI x 2</text>
<text x="272.5" y="277.1">MANIGLIE x 2</text>
<text x="250.7" y="399.4">FONDALE x 1</text>
<text x="471.3" y="403.8">ANTE x 2</text>
</g>
<g font-size="2.5">
<text x="50.6" y="9">1</text>
<text x="105.3" y="9">2</text>
<text x="155.3" y="9">3</text>
<text x="205.3" y="9">4</text>
<text x="255.3" y="9">5</text>
<text x="305.3" y="9">6</text>
<text x="355.3" y="9">7</text>
<text x="405.3" y="9">8</text>
<text x="455.3" y="9">9</text>
<text x="504.6" y="9">10</text>
<text x="554.6" y="9">11</text>
<text x="22.2" y="36.1">A</text>
<text x="582.1" y="36.1">A</text>
<text x="22.2" y="86.1">B</text>
<text x="582.1" y="86.1">B</text>
<text x="22.2" y="136.1">C</text>
<text x="582.1" y="136.1">C</text>
<text x="531.8" y="153.1">POLITECNICO DI MILANO</text>
<text x="531.9" y="159.1">C.L. DESIGN DEGLI INTERNI</text>
<text x="531.9" y="156.1">SCUOLA DEL DESIGN</text>
<text x="532" y="162.9">PROGETTO:</text>
<text x="22.2" y="186.1">D</text>
<text x="582.1" y="186.1">D</text>
<text x="532" y="213">CORSO:</text>
<text x="542.3" y="216.4">STRUMENTI E METODI</text>
<text x="546.1" y="219.4">DEL PROGETTO</text>
<text x="532" y="229.6">DOCENTE:</text>
<text x="22.2" y="236.1">E</text>
<text x="544.8" y="236.1">MARCO FERRARA</text>
<text x="582.1" y="236.1">E</text>
<text x="532" y="246.3">STUDENTI:</text>
<text x="540.2" y="252.7">ALICE EMMA VENDRAMIN</text>
<text x="532" y="262.9">OGGETTO:</text>
<text x="551.4" y="269.4">ABACO</text>
<text x="532" y="279.6">NOTE:</text>
<text x="22.3" y="286.1">F</text>
<text x="582.2" y="286.1">F</text>
<text x="532" y="296.3">NOME FILE:</text>
<text x="541.9" y="302.5">METOD 502.154.75 dwg</text>
<text x="531.9" y="313.6">VERS</text>
<text x="571.5" y="313.6">DATA</text>
<text x="22.1" y="336.1">G</text>
<text x="582" y="336.1">G</text>
<text x="532" y="358.6">A</text>
<text x="562.3" y="358.6">YYYY/MM/DD</text>
<text x="532" y="363.1">TAVOLA NO.:</text>
<text x="565.4" y="363.1">007 DI</text>
<text x="575.3" y="363.1">020</text>
<text x="22.2" y="386.1">H</text>
<text x="582.1" y="386.1">H</text>
<text x="532" y="405.6">DATA:</text>
<text x="542" y="405.5">2017/05/23</text>
<text x="556.9" y="405.6">SCALA:</text>
<text x="572.9" y="405.5">1:5</text>
<text x="19.5" y="410.4" transform="rotate(-90 19.5 410.4)">DIRECTORY: C:\USERS\ALICE\DESKTOP\QM-S_2-CUCINA\METOD 50215475.DWG | PLOTTED ON: 13/07/2017 16:14:15 | BY USER: ALICE</text>
<text x="48.8" y="413.6">1</text>
<text x="105.3" y="413.6">2</text>
<text x="155.3" y="413.6">3</text>
<text x="205.3" y="413.6">4</text>
<text x="255.3" y="413.6">5</text>
<text x="305.3" y="413.6">6</text>
<text x="355.3" y="413.6">7</text>
<text x="405.3" y="413.6">8</text>
<text x="455.3" y="413.6">9</text>
<text x="504.6" y="413.6">10</text>
<text x="531.5" y="412.7">0</text>
<text x="531.9" y="408.5">REV:</text>
<text x="541.5" y="412.7">50mm</text>
<text x="542" y="408.6">A</text>
<text x="556.5" y="412.7">125mm</text>
<text x="556.9" y="408.6">FORMATO:</text>
<text x="572.1" y="412.7">250mm</text>
<text x="573.4" y="408.6">A2</text>
</g>
</svg>
